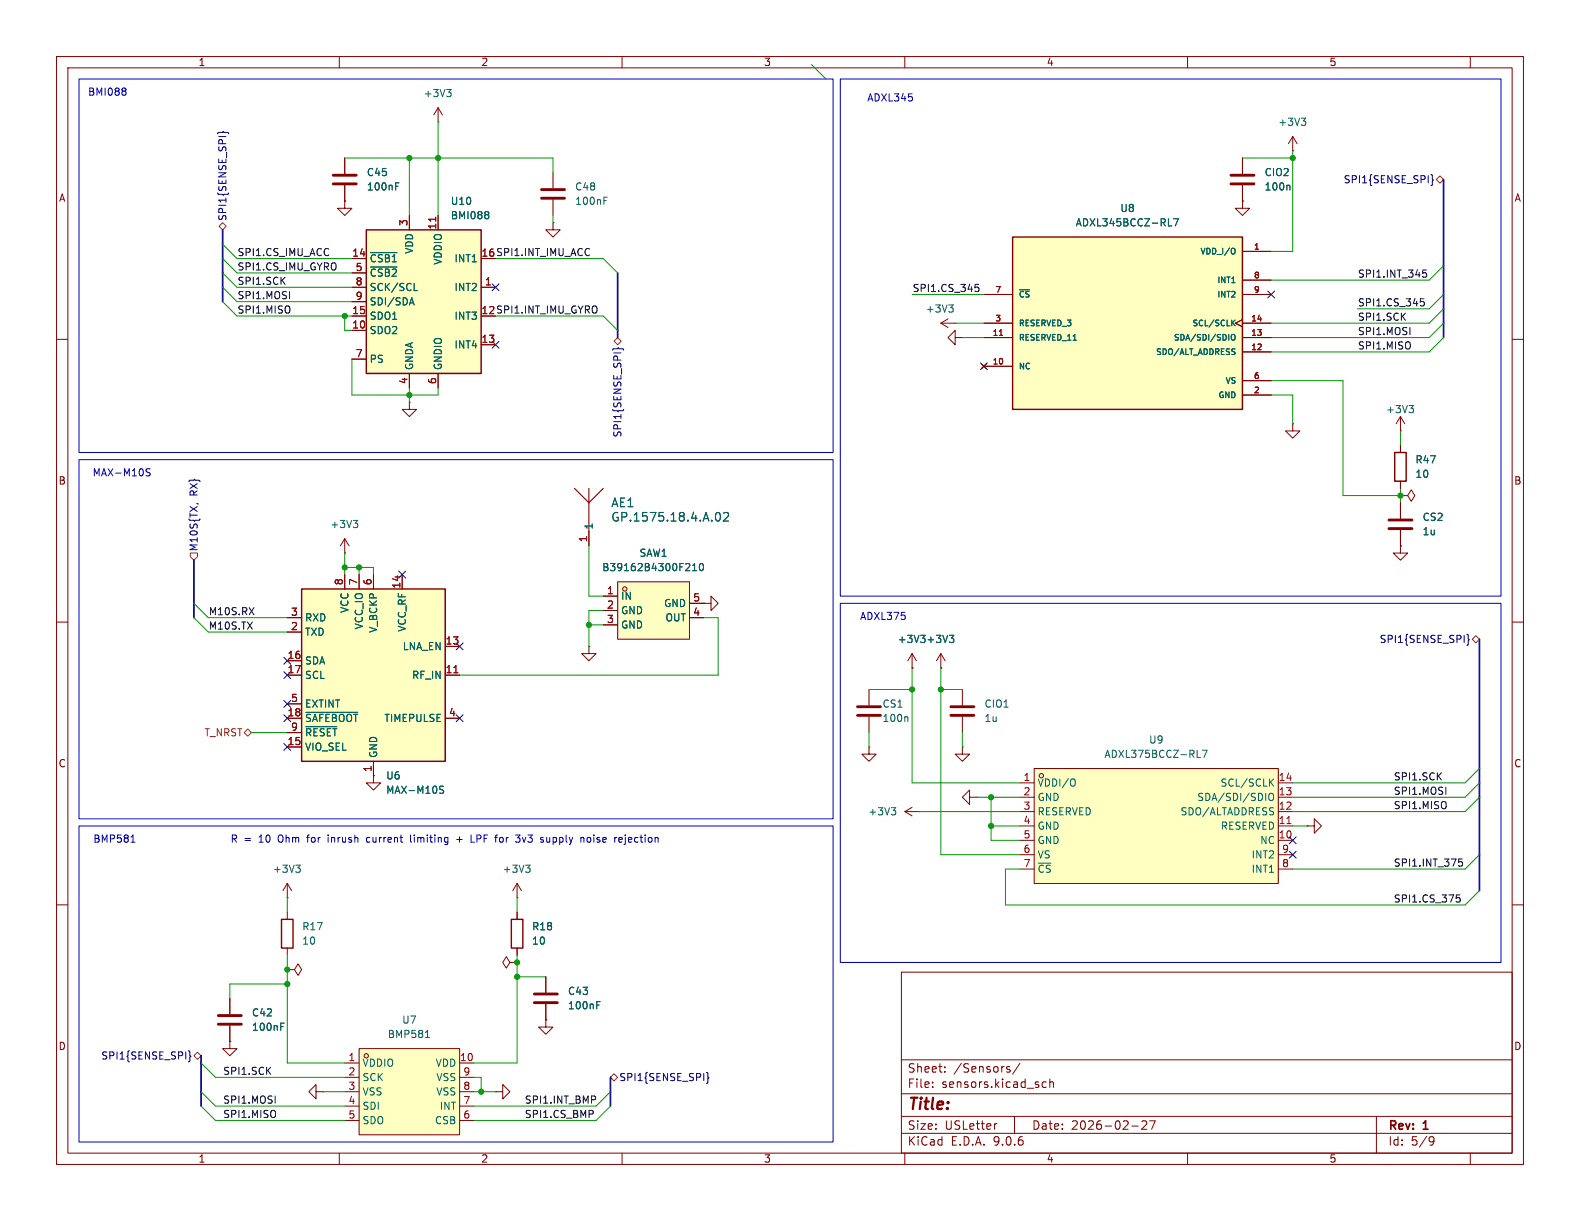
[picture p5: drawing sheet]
<svg xmlns="http://www.w3.org/2000/svg" width="279mm" height="216mm" viewBox="0 0 279 216" stroke-linecap="round" stroke-linejoin="round" font-family="sans-serif">
<g fill="none" stroke="#840000" stroke-width=".18">
<path d="M10 10h259.4v195.9h-259.4zM12 12h255.4v191.9h-255.4zM60 10v2M110 10v2M160 10v2M210 10v2M260 10v2M10 60h2M267.4 60h2M10 110h2M104.1 114.3v1.3h1.3l-1.3 1.2-1.2-1.2h1.2M104.1 114.3h.1"/>
<path d="M267.4 110h2M50.8 158.8h.1M50.8 156.2l-.8 1.3M50.8 156.2l.8 1.3M50.8 156.2v2.6M10 160h2M50.8 171.5h1.3l.6-1.1 .6 1.1-.6 1-.6-1M50.8 171.5h.1M50.8 161.3v1.3M50.8 167.6v1.3M159.4 171.9h108v32h-108zM267.4 160h2"/>
<path d="M159.4 197.4h108M159.4 193.4h108M159.4 187.4h108M164.9 192.1v.2M164.9 191.4v.1M167.1 189.4v.2M167.1 188.7v.1M176.3 198.7l-.3 .1M178.2 189.1l.4 .1v.2l-.2 .2h-.3M178.2 188.6l.4 .1M179.4 197.4v3M180.4 188l-1.3 1.9"/>
<path d="M185 191.4l-.4-.1-.3 .3v.4l.1 .2h.6M185.6 191.4l.3-.1 .3 .1 .1 .9M185.6 190.8v1.5M200.1 199.1h1.2M201.9 198.3l.6-.1 .2 .1 .1 .3-.9 1.1h.9M203.3 198.2h1l-.7 1.5M243.4 197.4v6.5M60 203.9v2M110 203.9v2M159.4 200.4h108M160 203.9v2M210 203.9v2"/>
<path d="M253 201l.5 .1a.99 .99 0 0 1-.4 1.4h-.2M253.6 201.6l-.3 .3h-.3M260 203.9v2"/>
</g>
<path d="M52.3 153h.8l-.4 .5M52.9 153.5l.2 .2v.3l-.2 .2" fill="none" stroke="#006464" stroke-width=".18"/>
<path d="M49.8 162.6h2v5h-2z" fill="none" stroke="#840000" stroke-width=".25"/>
<path d="M109.2 102.9h12.7v10.1h-12.7z" fill="#ffffc2"/>
<g fill="none" stroke="#840000" stroke-width=".18">
<path d="M247.6 76.2h.1M247.6 73.7v2.5M247.6 78.7v1.3M247.6 73.7l-.7 1.2M247.6 73.7l.8 1.2M104.1 94v2.5M247.6 85.1v1.3M106.7 105.4h2.5M106.7 108h2.5M106.7 110.5h2.5M109.2 102.9h12.7v10.1h-12.7zM121.9 106.7h2.6"/>
<path d="M121.9 109.2h2.6M153.7 121.9v2.8M153.7 126.7v2.8M231.1 146.1h1.3v-1.3l1.3 1.3-1.3 1.2v-1.2M231.1 146.1h.1"/>
<circle cx="110.5" cy="104.1" r=".38"/>
</g>
<path d="M249.2 71.7h.7l-.4 .5M249.7 72.2l.2 .2v.3l-.2 .3M123.8 99.8l.2-.2a.68 .68 0 0 1 .4 .7 .68 .68 0 0 1-.4 .6l-.2-.1-.1-.4zM126.7 90.8l.2-.2a.83 .83 0 0 1 .6 .6 .83 .83 0 0 1-.3 .9h-.3l-.2-.1M128 90.8l.5-.2 .3 .2v.2l-.9 1.1h.9M122.5 100.9h.7M122.5 100l.3-.4v1.3M160.4 126.7l.1 .2v.7" fill="none" stroke="#006464" stroke-width=".18"/>
<path d="M101.6 86.4l2.5 2.5 2.6-2.5M104.1 86.4v7.6" fill="none" stroke="#840000" stroke-width=".2"/>
<path d="M246.6 80h2.1v5.1h-2.1z" fill="none" stroke="#840000" stroke-width=".25"/>
<path d="M151.6 125h4.1M151.6 126.5h4.1" fill="none" stroke="#840000" stroke-width=".51"/>
<path d="M182.9 135.9h43.2v20.3h-43.2z" fill="#ffffc2"/>
<g fill="none" stroke="#840000" stroke-width=".18">
<path d="M161.3 118.1h.1M161.3 115.6l-.8 1.2M161.3 115.6l.8 1.2M161.3 115.6v2.5M153.7 132.1v1.3h1.2l-1.2 1.2-1.3-1.2h1.3M153.7 132.1h.1M170.2 132.1v1.3h1.2l-1.2 1.2-1.3-1.2h1.3M170.2 132.1h.1M170.2 121.9v2.8M170.2 126.7v2.8M180.3 138.4h2.6M182.9 135.9h43.2v20.3h-43.2z"/>
<path d="M226.1 138.4h2.5M91.4 158.8h.1M91.4 156.2l-.7 1.3M91.4 156.2l.8 1.3M91.4 156.2v2.6M160 143.5h2.6M160 143.5l1.3 .8M161.3 142.7l-1.3 .8M162.6 143.5h.1M171.4 141v-1.3l-1.2 1.3 1.2 1.2v-1.2h1.3M172.7 141h.1M180.3 148.6h2.6"/>
<path d="M180.3 151.1h2.6M180.3 141h2.6M180.3 143.5h2.6M180.3 146.1h2.6M180.3 153.7h2.6M226.1 148.6h2.5M226.1 151.1h2.5M226.1 141h2.5M226.1 143.5h2.5M226.1 146.1h2.5M226.1 153.7h2.5M90.2 170.2l-.7-1-.6 1 .6 1 .7-1h1.2"/>
<path d="M91.4 170.2h.1M91.4 161.3v1.3M91.4 167.6v1.3M96.5 172.7v2.8M96.5 177.5v2.8M55.9 193v-1.2l-1.3 1.2 1.3 1.3v-1.3h1.2M57.1 193h.1M87.6 193h1.3v-1.2l1.3 1.2-1.3 1.3v-1.3M87.6 193h.1M96.5 180.3v1.3h1.3l-1.3 1.3-1.3-1.3h1.3M96.5 180.3h.1"/>
<circle cx="184.2" cy="137.2" r=".38"/>
</g>
<path d="M190 137.8a.9 .9 0 0 1 0 1.1M211.7 133.9h.6M212.6 132.7h.9l-.6 1.2M224.7 138.3l.5 .7M225.2 137.7l-.7 .8M93 153h.7l-.4 .5M93.5 153.5l.2 .2v.3l-.2 .2M157.6 142.8h.8l-.4 .5M158.2 143.3l.2 .2v.3l-.2 .3M224.5 140.3h.2a.43 .43 0 0 1 .5 .4v.4a.42 .42 0 0 1-.4 .5 .42 .42 0 0 1-.4-.5v-.4zM105.5 177.7h.4M105.5 177.1h.6" fill="none" stroke="#006464" stroke-width=".18"/>
<path d="M227.6 145.6h.7" fill="none" stroke="#a90000" stroke-width=".18"/>
<path d="M168.1 125h4.1M168.1 126.5h4.1M94.5 175.8h4.1M94.5 177.3h4.1" fill="none" stroke="#840000" stroke-width=".51"/>
<path d="M90.4 162.6h2.1v5h-2.1z" fill="none" stroke="#840000" stroke-width=".25"/>
<path d="M63.5 185.4h17.8v15.3h-17.8z" fill="#ffffc2"/>
<g fill="none" stroke="#840000" stroke-width=".18">
<path d="M61 97.8h.1M61 95.3l-.8 1.2M61 95.3l.7 1.2M61 95.3v2.5M166.4 118.1h.1M166.4 115.6l-.8 1.2M166.4 115.6l.7 1.2M166.4 115.6v2.5M61 188h2.5M61 190.5h2.5M61 193h2.5M61 195.6h2.5"/>
<path d="M61 198.1h2.5M63.5 185.4h17.8v15.3h-17.8zM81.3 188h2.5M81.3 190.5h2.5M81.3 193h2.5M81.3 195.6h2.5M81.3 198.1h2.5"/>
<circle cx="64.8" cy="186.7" r=".38"/>
</g>
<path d="M62.5 92h.8l-.5 .5M63 92.5l.3 .2v.3l-.3 .3M167.9 112.3h.8l-.5 .5M168.4 112.8l.3 .3v.3l-.3 .2M75.2 183.5h.8M75.5 182.4l.1-.2v1.3" fill="none" stroke="#006464" stroke-width=".18"/>
<path d="M53.3 104.1h25.4v30.5h-25.4z" fill="#ffffc2"/>
<path d="M53.3 104.1h25.4v30.5h-25.4z" fill="none" stroke="#840000" stroke-width=".25"/>
<g fill="none" stroke="#840000" stroke-width=".18">
<path d="M97.8 30.5v2.8M97.8 35.3v2.8M219.7 35.6v1.2h1.3l-1.3 1.3-1.3-1.3h1.3M219.7 35.6h.1M228.6 26.7h.1M228.6 24.1l-.8 1.3M228.6 24.1l.8 1.3M228.6 24.1v2.6M228.6 74.9v1.3h1.3l-1.3 1.3-1.3-1.3h1.3M228.6 74.9h.1M247.6 96.5v1.3h1.3l-1.3 1.3-1.2-1.3h1.2M247.6 96.5h.1"/>
<path d="M247.6 87.6h1.3l.7-1 .6 1-.6 1-.7-1M247.6 87.6h.1M247.6 88.9v2.8M247.6 93.7v2.8M50.8 109.2h2.5M50.8 111.8h2.5M50.8 116.8h2.5M50.8 119.4h2.5M61 101.6v2.5M63.5 101.6v2.5M66 101.6v2.5M71.1 101.6v2.5"/>
<path d="M78.7 119.4h2.6M78.7 114.3h2.6M124.5 106.7h1.2v-1.3l1.3 1.3-1.3 1.3v-1.3M124.5 106.7h.1M50.8 124.5h2.5M50.8 127h2.5M50.8 129.5h2.5M50.8 132.1h2.5M66 137.2v1.2h1.3l-1.3 1.3-1.2-1.3h1.2M66 137.2h.1M66 134.6v2.6M78.7 127h2.6"/>
<path d="M40.6 184.2v1.2h1.3l-1.3 1.3-1.2-1.3h1.2M40.6 184.2h.1"/>
</g>
<path d="M106.8 35.5h.4M106.8 34.9h.6M230.1 20.9h.8l-.4 .5M230.7 21.4l.2 .2v.3l-.2 .3M54.1 126h9.2M54.1 128.5h5.5M77.7 139.4l.8 .5-.3 .4-.5-.1M78.5 139.1l-.5-.1-.3 .3" fill="none" stroke="#006464" stroke-width=".18"/>
<path d="M80.3 119h.7" fill="none" stroke="#a90000" stroke-width=".18"/>
<path d="M95.8 33.5h4M95.8 35.1h4M245.6 91.9h4.1M245.6 93.5h4.1" fill="none" stroke="#840000" stroke-width=".51"/>
<path d="M179.1 41.9h40.6v30.5h-40.6z" fill="#ffffc2"/>
<path d="M179.1 41.9h40.6v30.5h-40.6z" fill="none" stroke="#840000" stroke-width=".25"/>
<g fill="none" stroke="#840000" stroke-width=".18">
<path d="M77.5 19.1l-.8 1.2M77.5 19.1l.7 1.2M77.5 19.1v2.5M61 35.6v1.2h1.2l-1.2 1.3-1.3-1.3h1.3M61 35.6h.1M61 27.9v2.8M61 32.8v2.8M77.5 21.6h.1M97.8 39.4v1.2h1.3l-1.3 1.3-1.3-1.3h1.3M97.8 39.4h.1M219.7 27.9v2.8M219.7 32.8v2.8"/>
<path d="M166.4 57.2h2.5M166.4 57.2l1.2 .7M167.6 56.4l-1.2 .8M168.9 57.2h.1M174 52.1h5.1M174 57.2h5.1M174 59.7h5.1M219.7 56.5l-1.3 .7 1.3 .6M219.7 52.1h5.1M219.7 57.2h5.1M219.7 59.7h5.1M219.7 44.5h5.1"/>
<path d="M219.7 49.5h5.1M72.4 71.1v1.3h1.3l-1.3 1.3-1.3-1.3h1.3M72.4 71.1h.1M173.6 64.4l.8 .8M174 64.8h5.1M174.4 64.4l-.8 .8M219.7 62.2h5.1M219.7 67.3h5.1M219.7 69.9h5.1"/>
</g>
<g fill="none" stroke="#006464" stroke-width=".18">
<path d="M79 15.8h.8l-.5 .5M79.5 16.3l.3 .2v.3l-.3 .3M70 32.9h.4M70 32.3h.6M206.6 39.9h.6M207.5 38.7h.9l-.6 1.2M227.9 32.8l.2 .1v.7M167.8 53.9h.8l-.5 .5M168.3 54.4l.3 .2v.3l-.3 .3M180.3 51.2h1.8M217.9 59.2l.1-.1a.34 .34 0 0 1 .4 .4v.3a.34 .34 0 0 1-.3 .4 .34 .34 0 0 1-.4-.4zM218 57l.4 .6"/>
<path d="M218.2 43.9l.2 .3v.6l-.2 .1M218.4 56.6l-.6 .6"/>
</g>
<path d="M176.7 59.3h.6" fill="none" stroke="#a90000" stroke-width=".18"/>
<path d="M58.9 31h4.1M58.9 32.5h4.1M217.7 31h4M217.7 32.5h4" fill="none" stroke="#840000" stroke-width=".51"/>
<path d="M64.8 40.6h20.3v25.4h-20.3z" fill="#ffffc2"/>
<path d="M64.8 40.6h20.3v25.4h-20.3z" fill="none" stroke="#840000" stroke-width=".25"/>
<g fill="none" stroke="#840000" stroke-width=".18">
<path d="M61 35.6h.1M61 27.9v2.8M61 32.8v2.8M72.4 38.1v2.5M77.5 38.1v2.5M219.7 35.6h.1M219.7 27.9v2.8M219.7 32.8v2.8M62.2 45.7h2.6M62.2 48.3h2.6M62.2 50.8h2.6M62.2 53.3h2.6"/>
<path d="M62.2 55.9h2.6M62.2 58.4h2.6M85.1 50.8h2.5M168.9 59.7v-1.3l-1.3 1.3 1.3 1.3v-1.3h1.3M170.2 59.7h.1M174 52.1h5.1M174 57.2h5.1M174 59.7h5.1M219.7 56.5l-1.3 .7 1.3 .6M219.7 52.1h5.1M219.7 57.2h5.1M219.7 59.7h5.1"/>
<path d="M219.7 44.5h5.1M219.7 49.5h5.1M62.2 63.5h2.6M72.4 66v2.6M77.5 66v2.6M85.1 61h2.5M173.6 64.4l.8 .8M174 64.8h5.1M174.4 64.4l-.8 .8M219.7 62.2h5.1M219.7 67.3h5.1M219.7 69.9h5.1"/>
<path d="M247.6 78.7v1.3M104.1 94v2.5M247.6 96.5h.1M247.6 87.6h.1M247.6 85.1v1.3M247.6 88.9v2.8M247.6 93.7v2.8M50.8 109.2h2.5M50.8 111.8h2.5M50.8 116.8h2.5M50.8 119.4h2.5M61 101.6v2.5"/>
<path d="M63.5 101.6v2.5M66 101.6v2.5M71.1 101.6v2.5M78.7 119.4h2.6M78.7 114.3h2.6M106.7 105.4h2.5M106.7 108h2.5M106.7 110.5h2.5M121.9 106.7h2.6M121.9 109.2h2.6M124.5 106.7h.1M161.3 118.1h.1"/>
<path d="M166.4 118.1h.1M50.8 124.5h2.5M50.8 127h2.5M50.8 129.5h2.5M50.8 132.1h2.5M66 137.2h.1M66 134.6v2.6M78.7 127h2.6M40.6 176.5v2.8M91.4 170.2h.1M91.4 161.3v1.3M91.4 167.6v1.3"/>
<path d="M96.5 172.7v2.8M96.5 177.5v2.8M40.6 184.2h.1M40.6 181.4v2.8M96.5 180.3h.1"/>
</g>
<g fill="none" stroke="#006464" stroke-width=".18">
<path d="M70 32.9h.4M70 32.3h.6M86.2 37.4l.2 .3-.2 .3 .2 .2v.2l-.2 .3M206.6 39.9h.6M207.5 38.7h.9l-.6 1.2M227.9 32.8l.2 .1v.7M65.5 44.7h4.7M65.5 47.2h4.7M72.5 53.6h.6M72.8 52.6l.4 1.3M73.2 51.4h.6M180.3 51.2h1.8"/>
<path d="M217.9 59.2l.1-.1a.34 .34 0 0 1 .4 .4v.3a.34 .34 0 0 1-.3 .4 .34 .34 0 0 1-.4-.4zM218 57l.4 .6M218.2 43.9l.2 .3v.6l-.2 .1M218.4 56.6l-.6 .6M123.8 99.8l.2-.2a.68 .68 0 0 1 .4 .7 .68 .68 0 0 1-.4 .6l-.2-.1-.1-.4zM126.7 90.8l.2-.2a.83 .83 0 0 1 .6 .6 .83 .83 0 0 1-.3 .9h-.3l-.2-.1M128 90.8l.5-.2 .3 .2v.2l-.9 1.1h.9M122.5 100.9h.7M122.5 100l.3-.4v1.3M167.9 112.3h.8l-.5 .5M168.4 112.8l.3 .3v.3l-.3 .2M54.1 126h9.2"/>
<path d="M54.1 128.5h5.5M77.7 139.4l.8 .5-.3 .4-.5-.1M78.5 139.1l-.5-.1-.3 .3M105.5 177.7h.4M105.5 177.1h.6M49.6 181.5h.5M49.6 180.9h.6"/>
</g>
<path d="M77.1 38.4v.7M176.7 59.3h.6M80.3 119h.7" fill="none" stroke="#a90000" stroke-width=".18"/>
<path d="M38.6 179.6h4.1M38.6 181.1h4.1" fill="none" stroke="#840000" stroke-width=".51"/>
<g fill="none" stroke="#000084" stroke-width=".18">
<path d="M38.5 23.7l.2-.3h.6l.2-.2 .1 .2h.7l.1 .3M253 30.9l.3 .2v.6l.2 .1-.2 .2v.6l-.3 .2M87 50.2l1.2 1.2M88.2 50.2l-1.2 1.2M224.2 51.5l1.2 1.2M225.4 51.5l-1.2 1.2M87 60.4l1.2 1.2M88.2 60.4l-1.2 1.2M108.3 61.9l.2-.2h.6l.2-.2 .2 .2h.6l.2 .2M173.4 64.2l1.2 1.2M174.6 64.2l-1.2 1.2M34.8 89l.3 .2"/>
<path d="M50.2 116.2l1.2 1.2M50.2 118.8l1.2 1.2M51.4 116.2l-1.2 1.2M51.4 118.8l-1.2 1.2M70.5 101l1.2 1.2M71.7 101l-1.2 1.2M80.7 113.7l1.2 1.2M81.9 113.7l-1.2 1.2M259.4 112.2l.2 .1v.6l.2 .2-.2 .2v.6l-.2 .2M50.2 131.5l1.2 1.2M50.2 123.9l1.2 1.2M50.2 126.4l1.2 1.2"/>
<path d="M51.4 131.5l-1.2 1.2M51.4 123.9l-1.2 1.2M51.4 126.4l-1.2 1.2M80.7 126.4l1.2 1.2M81.9 126.4l-1.2 1.2M228 148l1.2 1.2M228 150.5l1.2 1.2M229.2 148l-1.2 1.2M229.2 150.5l-1.2 1.2M33.3 185.8l.3 .2v.6l.2 .2-.2 .2v.6l-.3 .2M124.9 189.6l.3 .2v.6l.2 .2-.2 .2v.6l-.3 .2"/>
</g>
<path d="M254 31.8l.6-.7 .7 .7-.7 .6zM38.7 40l.7-.6 .6 .6-.6 .6zM108.6 60.3l.6-.6 .7 .6-.7 .7zM33.7 97.8h1.2v.6l-.6 .7-.6-.7zM260.3 113l.7-.6 .6 .6-.6 .7zM43.2 129.5l.6-.6 .6 .6-.6 .7zM34.3 186.7l.6-.6 .7 .6-.7 .6zM107.9 190.5l.7-.6 .6 .6-.6 .6z" fill="none" stroke="#725600" stroke-width=".18"/>
<path d="M172.5 50.3h.6M172.5 50.8h.4l.2 .2-.1 .5h-.5M251.2 52.8h.6M251.2 53.4l.4-.1 .3 .3-.2 .4h-.5M251.6 47.7h.6M251.6 48.3l.4-.1 .3 .3-.1 .5h-.6M257.5 158.2h.7M257.5 158.8l.5-.1 .2 .3-.1 .4h-.6M258 151.9h.6M258 152.4h.4l.2 .2-.1 .5h-.5M104.8 196.5v.4M105.2 193.9l.1 .1-.1 .4" fill="none" stroke="#0f0f0f" stroke-width=".18"/>
<path d="M255.3 31.8v27.9M39.4 40.6v12.7M109.2 48.3v11.4M34.3 99.1v10.1M261.6 113v44.5M35.6 186.7v8.9M107.9 190.5v5.1" fill="none" stroke="#000084" stroke-width=".3"/>
<g fill="none" stroke="#009600" stroke-width=".18">
<path d="M143.5 11.4l2.5 2.6M61 27.9h36.8v2.6M72.4 27.9v10.2M77.5 21.6v16.5M97.8 38.1v1.3M219.7 27.9h8.9M228.6 26.7v17.8h-3.8M39.4 48.3l2.5 2.5h20.3M39.4 45.7l2.5 2.6h20.3M39.4 43.2l2.5 2.5h20.3M39.4 53.3l2.5 2.6h20.3M39.4 50.8l2.5 2.5h20.3"/>
<path d="M61 55.9v2.5h1.2M87.6 45.7h19.1l2.5 2.6M87.6 55.9h19.1l2.5 2.5M161.3 52.1h12.7M168.9 57.2h5.1M170.2 59.7h3.8M255.3 52.1l-2.6 2.5h-12.7M255.3 54.6l-2.6 2.6h-27.9M255.3 47l-2.6 2.5h-27.9M255.3 59.7l-2.6 2.5h-27.9M255.3 57.2l-2.6 2.5h-27.9M62.2 63.5v6.4h15.3v-1.3"/>
<path d="M72.4 68.6v2.5M224.8 69.9h3.8v5M224.8 67.3h12.7v20.3h10.1M247.6 76.2v2.5M61 97.8v3.8M104.1 96.5v8.9h2.6M247.6 86.4v2.5M34.3 106.7l2.5 2.5h14M34.3 109.2l2.5 2.6h14M61 100.3h5v1.3M63.5 100.3v1.3M104.1 110.5h2.6"/>
<path d="M106.7 108h-2.6v6.3M124.5 109.2h2.5v10.2h-45.7M161.3 118.1v20.3h19M166.4 118.1v33h13.9M44.4 129.5h6.4M153.7 121.9h7.6M153.7 129.5v2.6M166.4 121.9h3.8M170.2 129.5v2.6M261.6 138.4l-2.5 2.6h-30.5M261.6 135.9l-2.5 2.5h-30.5M50.8 158.8v2.5"/>
<path d="M91.4 158.8v2.5M162.6 143.5h17.7M172.7 141h7.6M175.3 146.1h5M175.3 141v7.6h5M180.3 153.7h-2.5v6.3h81.3l2.5-2.5M228.6 146.1h2.5M261.6 151.1l-2.5 2.6h-30.5M261.6 141l-2.5 2.5h-30.5M50.8 174h-10.2v2.5M50.8 168.9v19.1h10.2M91.4 168.9v19.1h-7.6"/>
<path d="M91.4 172.7h5.1M35.6 195.6l2.5 2.5h22.9M35.6 188l2.5 2.5h22.9M35.6 193l2.5 2.6h22.9M57.1 193h3.9M83.8 190.5h1.3v2.5M83.8 193h3.8M107.9 195.6l-2.5 2.5h-21.6M107.9 193l-2.5 2.6h-21.6"/>
</g>
<g fill="none" stroke="#0000c2" stroke-width=".18">
<path d="M14 14h133.3v66h-133.3zM22 15.6l.3 .2-.3 .3 .3 .3v.2l-.3 .2M148.6 14h116.8v91.4h-116.8zM14 81.3h133.3v63.5h-133.3zM25.8 83.2l.7 .6-.2 .3h-.5M26.5 82.9h-.4l-.3 .2M148.6 106.7h116.8v63.5h-116.8zM14 146.1h133.3v55.8h-133.3zM23.2 148.9h.7M23.4 147.8l.1-.2v1.3M58 147.6v.2M58 148.1v.8"/>
<path d="M65.3 148.1h-.4l-.1 .2 .1 .5 .4 .1M72.6 147.6v1.1l.2 .2M80.8 148.4h.9M81.2 148v.9M83.3 148.9h.6M88.4 148.9h.3M88.7 148.1h-.3M92.4 148.1l.3 .8M96.7 148.1v.8h.5M104.5 148.3l-.3-.2h-.3l-.1 .2 .1 .6h.3l.3-.2M109.6 148.1h.4v.3l-.6 .1M110 148.9h-.4"/>
<path d="M110.6 147.6v.2M110.6 148.1v1.1l-.3 .1"/>
</g>
<g fill="#009600" stroke="#009600" stroke-width=".18">
<circle cx="50.8" cy="171.5" r=".46"/>
<circle cx="50.8" cy="174" r=".46"/>
<circle cx="85.1" cy="193" r=".46"/>
<circle cx="91.4" cy="172.7" r=".46"/>
<circle cx="77.5" cy="27.9" r=".46"/>
<circle cx="72.4" cy="69.9" r=".46"/>
<circle cx="72.4" cy="27.9" r=".46"/>
<circle cx="61" cy="55.9" r=".46"/>
<circle cx="91.4" cy="170.2" r=".46"/>
<circle cx="104.1" cy="110.5" r=".46"/>
<circle cx="61" cy="100.3" r=".46"/>
<circle cx="63.5" cy="100.3" r=".46"/>
<circle cx="247.6" cy="87.6" r=".46"/>
<circle cx="175.3" cy="146.1" r=".46"/>
<circle cx="166.4" cy="121.9" r=".46"/>
<circle cx="161.3" cy="121.9" r=".46"/>
<circle cx="175.3" cy="141" r=".46"/>
<circle cx="228.6" cy="27.9" r=".46"/>
</g>
<text font-size="2.8" fill="#840000" x="160.4" y="196.8">Title:</text>
<g font-size="2.1" fill="#006464">
<text x="108" y="89.9">AE1</text>
<text x="108" y="92.4">GP.1575.18.4.A.02</text>
</g>
<g font-size="2.1" fill="#840000">
<text x="160.4" y="189.9">Sheet:</text>
<text x="168.6" y="189.9">/Sensors/</text>
<text x="160.4" y="192.6">File:</text>
<text x="166.5" y="192.6">sensors.kicad_sch</text>
<text x="160.4" y="202.8">KiCad</text>
<text x="160.4" y="200">Size:</text>
<text x="167.1" y="200">USLetter</text>
<text x="168.1" y="202.8">E.D.A.</text>
<text x="175.7" y="202.8">9.0.6</text>
<text x="182.4" y="200">Date:</text>
<text x="189.4" y="200">2026-02-27</text>
<text x="245.4" y="200.2">Rev:</text>
<text x="245.4" y="202.8">Id:</text>
<text x="249.5" y="202.8">5/9</text>
<text x="251.8" y="200.2">1</text>
</g>
<g font-size="1.8" fill="#840000">
<text x="35" y="11.9">1</text>
<text x="85" y="11.9">2</text>
<text x="135" y="11.9">3</text>
<text x="185" y="11.9">4</text>
<text x="235" y="11.9">5</text>
<text x="10.3" y="35.9">A</text>
<text x="267.7" y="35.9">A</text>
<text x="85" y="45.5">16 SPI1.INT_IMU_ACC</text>
<text x="85" y="55.6">12 SPI1.INT_IMU_GYRO</text>
<text x="10.3" y="85.9">B</text>
<text x="267.7" y="85.9">B</text>
<text x="10.3" y="135.9">C</text>
<text x="267.7" y="135.9">C</text>
<text x="10.3" y="185.9">D</text>
<text x="267.7" y="185.9">D</text>
<text x="35" y="205.8">1</text>
<text x="85" y="205.8">2</text>
<text x="135" y="205.8">3</text>
<text x="185" y="205.8">4</text>
<text x="235" y="205.8">5</text>
</g>
<g font-size="1.8" fill="#0000c2">
<text x="15.5" y="17.1">BMI088</text>
<text x="153.3" y="18.1">ADXL345</text>
<text x="16.3" y="84.4">MAX-M10S</text>
<text x="152" y="109.8">ADXL375</text>
<text x="16.4" y="149.2">BMP581</text>
<text x="40.7" y="149.2">R =</text>
<text x="45.9" y="149.2">10</text>
<text x="49.5" y="149.2">Ohm</text>
<text x="54.8" y="149.2">for</text>
<text x="58.6" y="149.2">inrush</text>
<text x="65.7" y="149.2">current</text>
<text x="73.6" y="149.2">limiting</text>
<text x="82" y="149.2">+</text>
<text x="84.7" y="149.2">LPF</text>
<text x="89.3" y="149.2">for</text>
<text x="93.1" y="149.2">3v3</text>
<text x="97.7" y="149.2">supply</text>
<text x="105" y="149.2">noise</text>
<text x="111.1" y="149.2">rejection</text>
</g>
<g font-size="1.8" fill="#006464">
<text x="74.8" y="17.4">+3V3</text>
<text x="226" y="22.5">+3V3</text>
<text x="64.8" y="33.9">100nF</text>
<text x="64.8" y="31.3">C45</text>
<text x="101.6" y="33.9">C48</text>
<text x="223.5" y="33.9">100n</text>
<text x="223.5" y="31.3">CIO2</text>
<text x="79.6" y="36.4">U10</text>
<text x="79.6" y="39">BMI088</text>
<text x="101.6" y="36.4">100nF</text>
<text x="190.1" y="40.2">ADXL345BCCZ-RL7</text>
<text x="198" y="37.7">U8</text>
<text x="65.3" y="46.6">~{CSB1}</text>
<text x="73.3" y="45" transform="rotate(-90 73.3 45)">VDD</text>
<text x="78.3" y="46.9" transform="rotate(-90 78.3 46.9)">VDDIO</text>
<text x="80.3" y="46.6">INT1</text>
<text x="65.3" y="49.1">~{CSB2}</text>
<text x="65.3" y="51.7">SCK/SCL</text>
<text x="80.3" y="51.7">INT2</text>
<text x="65.3" y="54.2">SDI/SDA</text>
<text x="65.3" y="56.7">SDO1</text>
<text x="65.3" y="59.3">SDO2</text>
<text x="80.3" y="56.7">INT3</text>
<text x="163.6" y="55.5">+3V3</text>
<text x="65.3" y="64.4">PS</text>
<text x="73.3" y="65.5" transform="rotate(-90 73.3 65.5)">GNDA</text>
<text x="78.3" y="65.5" transform="rotate(-90 78.3 65.5)">GNDIO</text>
<text x="80.3" y="61.8">INT4</text>
<text x="245" y="73.3">+3V3</text>
<text x="250.2" y="82.1">R47</text>
<text x="250.2" y="84.7">10</text>
<text x="58.3" y="93.6">+3V3</text>
<text x="105" y="93.7" transform="rotate(-90 105 93.7)">1</text>
<text x="251.5" y="94.8">1u</text>
<text x="251.5" y="92.3">CS2</text>
<text x="106.4" y="101.2">B39162B4300F210</text>
<text x="113" y="98.7">SAW1</text>
<text x="109.7" y="106.3">IN</text>
<text x="117.3" y="107.5">GND</text>
<text x="53.8" y="110.1">RXD</text>
<text x="53.8" y="112.6">TXD</text>
<text x="61.8" y="108.5" transform="rotate(-90 61.8 108.5)">VCC</text>
<text x="64.4" y="111.4" transform="rotate(-90 64.4 111.4)">VCC_IO</text>
<text x="66.9" y="112" transform="rotate(-90 66.9 112)">V_BCKP</text>
<text x="72" y="111.8" transform="rotate(-90 72 111.8)">VCC_RF</text>
<text x="109.7" y="108.8">GND</text>
<text x="109.7" y="111.4">GND</text>
<text x="117.6" y="110.1">OUT</text>
<text x="158.6" y="113.9">+3V3 +3V3</text>
<text x="53.8" y="117.7">SDA</text>
<text x="71.1" y="115.2">LNA_EN</text>
<text x="53.8" y="120.2">SCL</text>
<text x="53.8" y="125.3">EXTINT</text>
<text x="72.8" y="120.2">RF_IN</text>
<text x="156" y="125.3">CS1</text>
<text x="174" y="125.3">CIO1</text>
<text x="53.8" y="127.9">~{SAFEBOOT}</text>
<text x="53.8" y="130.4">~{RESET}</text>
<text x="67.9" y="127.9">TIMEPULSE</text>
<text x="156" y="127.9">100n</text>
<text x="174" y="127.9">1u</text>
<text x="203.1" y="131.7">U9</text>
<text x="53.8" y="132.9">VIO_SEL</text>
<text x="66.9" y="134.1" transform="rotate(-90 66.9 134.1)">GND</text>
<text x="195.2" y="134.2">ADXL375BCCZ-RL7</text>
<text x="68.2" y="138">U6</text>
<text x="68.2" y="140.6">MAX-M10S</text>
<text x="183.4" y="139.3">VDDI/O</text>
<text x="183.4" y="141.8">GND</text>
<text x="211.6" y="141.8">SDA/SDI/SDIO</text>
<text x="215.7" y="139.3">SCL/SCLK</text>
<text x="153.5" y="144.4">+3V3</text>
<text x="183.4" y="144.4">RESERVED</text>
<text x="183.4" y="146.9">GND</text>
<text x="183.4" y="149.5">GND</text>
<text x="208.7" y="144.4">SDO/ALTADDRESS</text>
<text x="215.8" y="146.9">RESERVED</text>
<text x="222.7" y="149.5">NC</text>
<text x="48.2" y="154.5">+3V3</text>
<text x="88.8" y="154.5">+3V3</text>
<text x="183.4" y="152">VS</text>
<text x="183.4" y="154.5">~{CS}</text>
<text x="221.2" y="152">INT2</text>
<text x="221.2" y="154.5">INT1</text>
<text x="53.3" y="164.7">R17</text>
<text x="53.3" y="167.2">10</text>
<text x="94" y="164.7">R18</text>
<text x="94" y="167.2">10</text>
<text x="44.5" y="179.9">C42</text>
<text x="100.3" y="178.7">100nF</text>
<text x="100.3" y="176.1">C43</text>
<text x="44.5" y="182.5">100nF</text>
<text x="68.5" y="183.7">BMP581</text>
<text x="71" y="181.2">U7</text>
<text x="64" y="188.8">VDDIO</text>
<text x="64" y="191.4">SCK</text>
<text x="76.9" y="188.8">VDD</text>
<text x="77.1" y="191.4">VSS</text>
<text x="64" y="193.9">VSS</text>
<text x="64" y="196.4">SDI</text>
<text x="77.1" y="193.9">VSS</text>
<text x="77.7" y="196.4">INT</text>
<text x="64" y="199">SDO</text>
<text x="76.8" y="199">CSB</text>
</g>
<g font-size="1.8" fill="#000084">
<text x="237.5" y="32.6">SPI1{SENSE_SPI}</text>
<text x="40.2" y="39.2" transform="rotate(-90 40.2 39.2)">SPI1{SENSE_SPI}</text>
<text x="110.1" y="77.4" transform="rotate(-90 110.1 77.4)">SPI1{SENSE_SPI}</text>
<text x="35.2" y="87.7" transform="rotate(-90 35.2 87.7)">RX}</text>
<text x="35.2" y="97.6" transform="rotate(-90 35.2 97.6)">M10S{TX,</text>
<text x="243.9" y="113.9">SPI1{SENSE_SPI}</text>
<text x="17.8" y="187.6">SPI1{SENSE_SPI}</text>
<text x="109.4" y="191.4">SPI1{SENSE_SPI}</text>
</g>
<g font-size="1.8" fill="#a90000">
<text x="72.1" y="40.1" transform="rotate(-90 72.1 40.1)">3</text>
<text x="77.2" y="40.7" transform="rotate(-90 77.2 40.7)">11</text>
<text x="62.2" y="45.5">14</text>
<text x="85" y="45.5">16</text>
<text x="62.8" y="48">5</text>
<text x="62.8" y="50.5">8</text>
<text x="62.8" y="53.1">9</text>
<text x="85.7" y="50.5">1</text>
<text x="62.2" y="55.6">15</text>
<text x="62.2" y="58.2">10</text>
<text x="85" y="55.6">12</text>
<text x="62.8" y="63.2">7</text>
<text x="85" y="60.7">13</text>
<text x="72.1" y="68" transform="rotate(-90 72.1 68)">4</text>
<text x="77.2" y="68" transform="rotate(-90 77.2 68)">6</text>
<text x="103.9" y="96" transform="rotate(-90 103.9 96)">1</text>
<text x="60.7" y="103.6" transform="rotate(-90 60.7 103.6)">8</text>
<text x="63.2" y="103.6" transform="rotate(-90 63.2 103.6)">7</text>
<text x="65.8" y="103.6" transform="rotate(-90 65.8 103.6)">6</text>
<text x="70.9" y="104.2" transform="rotate(-90 70.9 104.2)">14</text>
<text x="107.2" y="105.2">1</text>
<text x="107.2" y="107.7">2</text>
<text x="122.5" y="106.4">5</text>
<text x="51.4" y="109">3</text>
<text x="51.4" y="111.5">2</text>
<text x="107.2" y="110.2">3</text>
<text x="122.5" y="109">4</text>
<text x="50.8" y="116.6">16</text>
<text x="50.8" y="119.1">17</text>
<text x="78.7" y="114">13</text>
<text x="78.7" y="119.1">11</text>
<text x="51.4" y="124.2">5</text>
<text x="50.8" y="126.7">18</text>
<text x="50.8" y="131.8">15</text>
<text x="51.4" y="129.3">9</text>
<text x="79.3" y="126.7">4</text>
<text x="65.8" y="136.6" transform="rotate(-90 65.8 136.6)">1</text>
<text x="180.9" y="138.2">1</text>
<text x="180.9" y="140.7">2</text>
<text x="180.9" y="143.3">3</text>
<text x="226" y="138.2">14</text>
<text x="226" y="140.7">13</text>
<text x="226" y="143.3">12</text>
<text x="180.9" y="145.8">4</text>
<text x="180.9" y="148.3">5</text>
<text x="226" y="148.3">10</text>
<text x="226" y="145.8">11</text>
<text x="180.9" y="150.9">6</text>
<text x="180.9" y="153.4">7</text>
<text x="226.6" y="150.9">9</text>
<text x="226.6" y="153.4">8</text>
<text x="61.5" y="187.7">1</text>
<text x="61.5" y="190.2">2</text>
<text x="81.2" y="187.7">10</text>
<text x="81.8" y="190.2">9</text>
<text x="61.5" y="192.8">3</text>
<text x="61.5" y="195.3">4</text>
<text x="61.5" y="197.9">5</text>
<text x="81.8" y="192.8">8</text>
<text x="81.8" y="195.3">7</text>
<text x="81.8" y="197.9">6</text>
</g>
<g font-size="1.8" fill="#0f0f0f">
<text x="41.9" y="47.9">SPI1.CS_IMU_GYRO</text>
<text x="41.9" y="45.4">SPI1.CS_IMU_ACC</text>
<text x="41.9" y="50.5">SPI1.SCK</text>
<text x="41.9" y="53">SPI1.MOSI</text>
<text x="161.3" y="51.7">SPI1.CS_345</text>
<text x="240" y="49.2">SPI1.INT_345</text>
<text x="41.9" y="55.5">SPI1.MISO</text>
<text x="240" y="56.8">SPI1.SCK</text>
<text x="240" y="54.3">SPI1.CS_345</text>
<text x="240" y="59.3">SPI1.MOSI</text>
<text x="240" y="61.9">SPI1.MISO</text>
<text x="36.8" y="108.9">M10S.RX</text>
<text x="36.8" y="111.4">M10S.TX</text>
<text x="246.4" y="138.1">SPI1.SCK</text>
<text x="246.4" y="140.6">SPI1.MOSI</text>
<text x="246.4" y="143.2">SPI1.MISO</text>
<text x="246.4" y="153.3">SPI1.INT_375</text>
<text x="246.4" y="159.7">SPI1.CS_375</text>
<text x="39.4" y="190.2">SPI1.SCK</text>
<text x="39.4" y="195.2">SPI1.MOSI</text>
<text x="39.4" y="197.8">SPI1.MISO</text>
<text x="92.7" y="197.8">SPI1.CS_BMP</text>
<text x="92.7" y="195.2">SPI1.INT_BMP</text>
</g>
<text font-size="1.8" fill="#725600" x="36.1" y="130.4">T_NRST</text>
<g font-size="1.4" fill="#006464">
<text x="212.2" y="45.2">VDD_I/O</text>
<text x="180.1" y="52.8">~{CS}</text>
<text x="215.2" y="50.3">INT1</text>
<text x="215.2" y="52.8">INT2</text>
<text x="180.1" y="57.9">RESERVED_3</text>
<text x="210.7" y="57.9">SCL/SCLK</text>
<text x="180.1" y="60.4">RESERVED_11</text>
<text x="180.1" y="65.5">NC</text>
<text x="204.3" y="63">SDO/ALT_ADDRESS</text>
<text x="207.5" y="60.4">SDA/SDI/SDIO</text>
<text x="215.3" y="70.6">GND</text>
<text x="216.6" y="68">VS</text>
</g>
<g font-size="1.4" fill="#a90000">
<text x="221.6" y="44.2">1</text>
<text x="175.9" y="51.8">7</text>
<text x="221.6" y="49.3">8</text>
<text x="221.6" y="51.8">9</text>
<text x="175.4" y="59.4">11</text>
<text x="175.9" y="56.9">3</text>
<text x="221.2" y="56.9">14</text>
<text x="221.2" y="59.4">13</text>
<text x="175.4" y="64.5">10</text>
<text x="221.2" y="62">12</text>
<text x="221.6" y="67.1">6</text>
<text x="221.6" y="69.6">2</text>
</g>
</svg>
